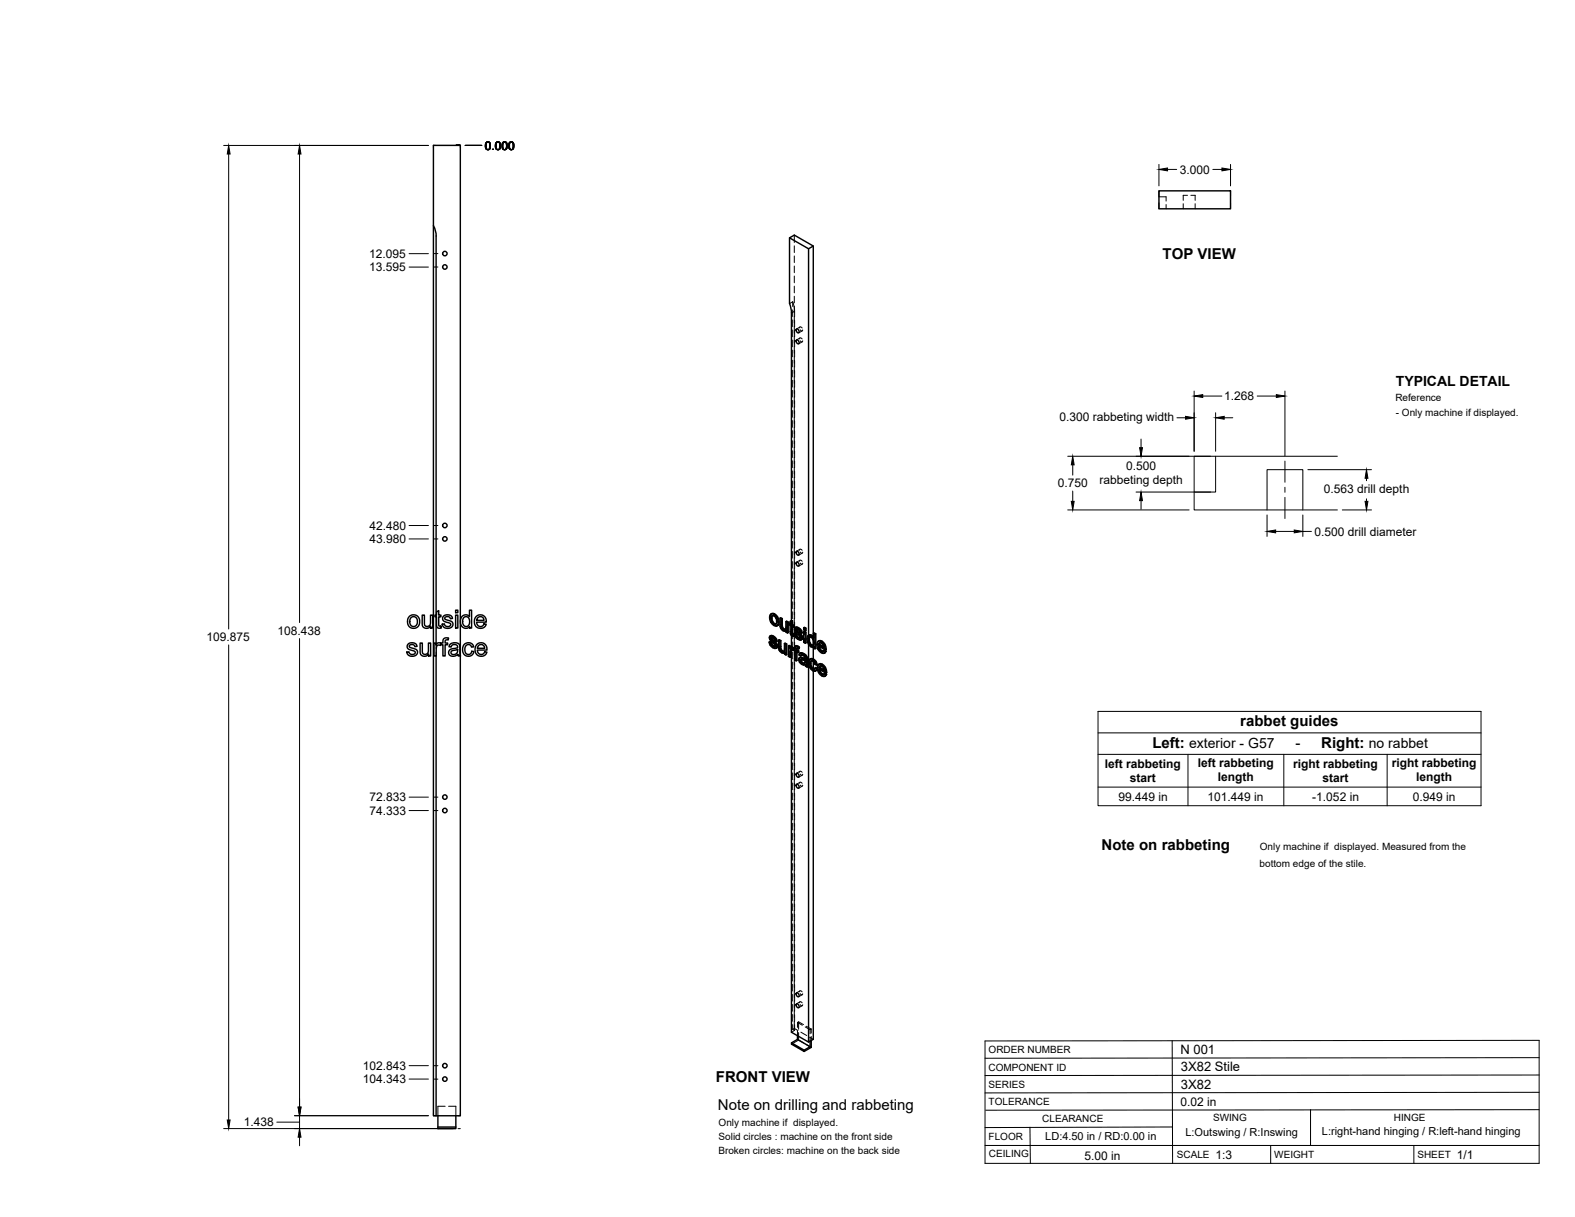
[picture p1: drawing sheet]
<svg xmlns="http://www.w3.org/2000/svg" width="559mm" height="432mm" viewBox="0 0 559 432" stroke-linecap="round" stroke-linejoin="round" font-family="sans-serif">
<!-- layer: Visible -->
<g fill="none" stroke="#000" stroke-width=".51">
<path d="M411.2 67.7h25.4v6.4h-25.4zM153.8 80.1v315.8h.9M153.8 80.1v-28.5h9.5v181M153.8 80.1l.7 1.8 .2 1.8M154.7 83.7v134.5M280.1 84.4l6.8 3.9v137.1M286.9 88.3l1.6-1-6.7-3.9-1.7 1v23.3l.7 3.3v109.3M288.5 87.3v138.6M282.6 116.7a.82 .82 0 0 1 .8 .5 .82 .82 0 0 1-.2 .9l-.7-.7zM282.6 120.6a.82 .82 0 0 1 .8 .5 .82 .82 0 0 1-.2 .9l-.7-.8zM282.6 195.6a.82 .82 0 0 1 .8 .5 .82 .82 0 0 1-.2 .9l-.7-.8zM282.6 199.5a.82 .82 0 0 1 .8 .5 .82 .82 0 0 1-.2 .9l-.7-.8z"/>
<path d="M145.3 218.7a2.31 2.31 0 0 1 3.6 1.7 2.31 2.31 0 0 1-3.4 2.2l-.1-.1a2.81 2.81 0 0 1-.1-3.8zM145.8 219.2l.9-.4 .7 .2 .5 .5 .2 1.6-.8 1.1h-1l-.8-.7-.1-1.3zM149.8 218.2h.8v2.6a1.15 1.15 0 0 0 1.1 1.5 1.15 1.15 0 0 0 1-1.6v-2.5h.8v4.6h-.7v-.6a1.63 1.63 0 0 1-1.9 .7 1.63 1.63 0 0 1-1.1-1.8zM154.7 218.8v10M154.9 217.1l.8-.5v1.6h.7v.6h-.7v3.2l.7 .1 .2 .7-.6 .1a1.04 1.04 0 0 1-1.1-1.4v-2.7h-.6v-.6h.6zM157.4 218.5l.9-.3h1.1a1.33 1.33 0 0 1 1.1 1.2l-.7 .1a.99 .99 0 0 0-1-.8 .99 .99 0 0 0-1 .9l2.6 1.1a1.57 1.57 0 0 1-.2 1.9 1.57 1.57 0 0 1-1.9 .3l-.7-.3-.5-.6-.2-.5 .8-.2a1.09 1.09 0 0 0 1.1 1 1.09 1.09 0 0 0 1.1-1l-1.9-.7a1.2 1.2 0 0 1-.9-.8 1.2 1.2 0 0 1 .3-1.3zM161.6 218.2h.8v4.6h-.8zM161.6 216.5h.8v.9h-.8zM163.9 218.8a1.73 1.73 0 0 1 2.7 0v-2.3h.7v6.3h-.7v-.5a1.9 1.9 0 0 1-2.3 .4 1.9 1.9 0 0 1-1-2.1zM164.5 219.2l.9-.4 .9 .4 .3 1.2-.2 1.2a1.26 1.26 0 0 1-1.6 .6 1.26 1.26 0 0 1-.7-1.6zM168.9 218.8a2.15 2.15 0 0 1 2.6-.4 2.15 2.15 0 0 1 1 2.3h-3.4l.2 .8a1.29 1.29 0 0 0 1.2 .8 1.29 1.29 0 0 0 1.2-.9l.8 .1-.5 .8a2.33 2.33 0 0 1-3.2 0 2.33 2.33 0 0 1-.1-3.2zM169.5 219.1l.6-.3 .9 .1 .4 .3 .3 .9h-2.6z"/>
<path d="M273.6 217.8l.7-.2 .5 .2zM273.6 217.8l-.6 1.1 .5 1.9 1.3 1.2 .6 .1 .5-.3M273.6 219.4l.3 1.3M274.1 218.4l-.2 .8M274.6 218l.9 .9a1.64 1.64 0 0 1 .9 1.7M274.8 217.8l1.1 1.2M275.7 219.1l.4 1.7 .3-.2-.2 1.1M276.7 219.3l.6 .3 .3-.1v2.8M277.3 219.6v2.7h.3l.2 .5M277.6 219.5l-.6-.3-.3 .1 .2 3.3 1 1.2 .6 .2 .4-.2M144.8 228.6l.8-.5h1.3a1.33 1.33 0 0 1 1.1 1.2l-.8 .1a1.02 1.02 0 0 0-1-.7 1.02 1.02 0 0 0-1 .7l2.7 1.3a1.65 1.65 0 0 1-.4 1.9 1.65 1.65 0 0 1-2 .1l-.9-.5-.3-.8 .8-.1a1.1 1.1 0 0 0 1.1 .9 1.1 1.1 0 0 0 1.1-1l-2-.7a1.17 1.17 0 0 1-.5-1.9zM149.1 228.2h.7v2.5a1.15 1.15 0 0 0 1.2 1.5 1.15 1.15 0 0 0 1-1.6v-2.4h.8v4.5h-.7v-.6a1.63 1.63 0 0 1-2 .7 1.63 1.63 0 0 1-1-1.8z"/>
<path d="M154 228.2h.7v.7a1.12 1.12 0 0 1 1.8-.6l.6-.1v-.5a1.33 1.33 0 0 1 .6-1.3 1.33 1.33 0 0 1 1.5 0l-.2 .7a.71 .71 0 0 0-.7-.1 .71 .71 0 0 0-.4 .7v.5h.9v.6h-.9v3.9h-.8v-3.9h-.6v-.4l-.3 .6-.3-.1a1.07 1.07 0 0 0-1.1 1.4v2.4h-.8zM154.7 232.7v163.2M159.8 228.5l1.8-.5 1.3 .5 .5 4.2h-.8l-.2-.5a1.75 1.75 0 0 1-1.9 .7 1.75 1.75 0 0 1-1.3-1.7l.8-.9 1.5-.3a.7 .7 0 0 0 .8-.7 .7 .7 0 0 0-.9-.6l-1 .2-.3 .7-.8-.1zM160.2 231l1.4-.3a.43 .43 0 0 1 .6-.2 .43 .43 0 0 1 .1 .5 1.2 1.2 0 0 1-1 1.2 1.2 1.2 0 0 1-1.3-.8zM163.3 232.7v163.2h-8.6M164.7 228.7a1.96 1.96 0 0 1 3.4 .8l-.8 .1a1.29 1.29 0 0 0-1.7-.8 1.29 1.29 0 0 0-.7 1.8l.2 1 .6 .5a1.16 1.16 0 0 0 1.7-1l.7 .1-.3 .9a2.18 2.18 0 0 1-2.9 .4 2.18 2.18 0 0 1-.7-2.9zM169.1 228.7a2.15 2.15 0 0 1 2.6-.4 2.15 2.15 0 0 1 1.1 2.4h-3.4l.1 .7a1.29 1.29 0 0 0 1.3 .8 1.29 1.29 0 0 0 1.2-.9l.8 .1-.5 .8a2.35 2.35 0 0 1-3.2-.1 2.35 2.35 0 0 1-.1-3.2zM169.8 229l.5-.3a1.27 1.27 0 0 1 1.7 1.3h-2.6zM272.9 227.8l.5 .2M273.3 225.6l1.1 .1M273.4 228l.3-.1 .2 .7-.2 .2zM273.5 226.5l.1 .3 .2-.2 .2 .3"/>
<path d="M273.6 226.8l.2 .2 .3-.1 1.3 1.2M273.6 225.5l-.4 .2M273.7 228.8l.6 .5h.7M273.7 225.7l.5 .2 .2-.2 .7 .5M273.7 227.9l-.6-.2-.2 .1 .4 1.2 .7 .7a1.05 1.05 0 0 0 1.4 .2M273.8 227l1.2 1.2 .4-.1 .3 .5M273.8 226.3h.1M273.8 226.6v-.3l-.3 .1a1.11 1.11 0 0 1 1.4 1l.5 .2M273.9 220.7l.3-.2 .6 .8h-.3zM273.9 228.6l.6 .6M274 225.5l-.9 .2-.1 .8 .3 .8 1.6 1.5-.1 .7M274.2 225.9l.6 .5 .3-.2 .4 .6"/>
<path d="M274.2 220.5l-.3-1.3-.3 .2v-.3l.3-.6 .3-.1 .8 .5 .5 1.3-.2 1.1-.7 .1M274.3 229.3l.5 .2M274.8 226.4l.5 .6 .2-.2 .2 .7-.3 .1-.1-.6M274.8 221.3l.5 .1M274.9 229.4l-.1 .1M275.1 228.2l.3 .6 .3-.2 .1 .7M275.4 228.8l.2 .6 .2-.1-.1 .5M275.6 229.4l-.2 .5 .3-.1-.4 .2M276.1 220.8l-.2 1 .3-.1-.5 .4M276.2 227.1l.6 .3 .3-.1v2.8M276.8 227.4v2.8l.3-.1 .2 .5M276.8 230.2l.2 .5 .3-.1 .4 .4"/>
<path d="M277 230.7l.4 .4h.8l-.3 .1M277.1 227.3l-.6-.3-.3 .1v2.5l.2 1.1 .7 .8a.84 .84 0 0 0 1.3 .1M277.3 222.4l.2 .5 .3-.1 .4 .4M277.4 231.1l.5 .1M277.5 222.9l.5 .4h.7M278 223.3l.4 .2M278.3 228.3l.5 .3 .3-.1v3.7l-.3 .2v-3.8M278.4 231.6v.5l.4 .3M278.4 231.6l-.2 .1M278.7 223.3l-.3 .2M278.7 223.2l-.3 .3M278.8 220.5l.6 .4 .3-.2v3.8l-.3 .1v-3.7"/>
<path d="M278.9 223.8v.5l.5 .3M278.9 223.8l-.2 .1M279.1 228.5l-.5-.3-.3 .1v2.5l-.4 .4M279.7 220.7l-.6-.3-.3 .1-.1 2.7M280.2 229.4v.6l.6-.5 .4 .1M280.3 221.1l-.4 .1v.5l.4 .2 .1 2.9 .7 .9h.7l-.1-.6h-.5M280.3 220.5l.9-.3v1.4M280.4 230.6l.1 2.5-.2 .1v-2M280.5 229.3l-.5-.3-.3 .2v3.7l.6 .3M280.6 229.7l.6-.1 .5 .4M280.7 230.3l-.1 .1M280.8 225.4v4.1l-.3 .2v-.4l-.3 .1-.5-.2"/>
<path d="M280.9 220.4v1.3l.3-.1 .5 .3M280.9 221.7l.6 .3 .2-.1v.5l-.2 .1v-.5M280.9 229.7l.6 .4M280.9 224.8l.6 .2M281 225l.7 .1M281.2 220.2l-.9 .3v.9l-.4-.2M281.2 222.4v2.2M281.3 230.8l-.8-.4v.7M281.5 222.5l-.6-.3v2.5l.4 .1M281.5 230.6l.4 .3v3.3l.6 .3M281.5 230.6v-.2l-.2 .4M281.5 225.2v.6"/>
<path d="M281.5 230.7l-.2 .1M281.7 230l.2 .1M281.8 224.9l.5 .2M282.2 222.7h1.1M282.3 229.3h.8l.5 .3M282.3 225.1l.3-.2 .3 .7-.3 .2zM282.4 223.5v.3l.3-.2 .3 .3M282.4 223.8l.3 .2a1.11 1.11 0 0 1 1.3 .8l.2 .3M282.5 230.7l.6 .4 .3-.2v.5l-.3 .2v-.5M282.5 222.5l-.4 .2M282.6 229.1l-.4 .2M282.6 225.8l.5 .5h.8"/>
<path d="M282.6 222.7l.5 .2 .2-.2 .7 .5M282.6 224.9h-.8l.6 1.3 1.1 .8 .8-.1M282.7 224l1.3 1.3 .2-.2 .4 .6M282.7 223.3v.1M282.7 223.6l-.3-.3 1 .3 .4 .9 .6 .2M282.8 231.4v2.9l-.3 .2v-3.3l.6 .4M282.8 230v.6M282.9 229.4l.5 .4 .2-.2-.3 .7 .1-.5M282.9 225.6l.5 .6M282.9 222.5l-.9 .3-.1 .7 .5 1 1.3 1.2 .2 .5-.2 .3M283.1 222.9l.6 .5 .3-.2 .4 .6M283.1 229.3l-.5-.2-.5 .3-.2 1-.4-.3 .2-.1"/>
<path d="M283.1 226.3l.6 .2M283.3 230.3a.4 .4 0 0 0-.5-.4 .4 .4 0 0 0-.3 .5v.3l.3-.1 .6 .3M283.7 223.4l.5 .6 .2-.2 .2 .7-.2 .2-.2-.7M283.8 233.4l.8-.1 1 .4M283.8 226.5h-.1M284 234.3l.1 .5 .3-.1 .5 .4M284 225.3l.3 .5 .3-.1 .2 .6M284 234.1v.2l.2-.1 .2 .5M284 233.2l-.4 .2M284.1 234.8l.5 .5h.9M284.2 234l-.2 .1M284.2 231.8l.7 .3 .3-.2 .7 .5"/>
<path d="M284.2 234l.8 .2a.64 .64 0 0 1 .6 .6 .64 .64 0 0 1-.4 .7M284.3 234l-.1 .2M284.3 225.8l.2 .6 .3-.1-.2 .5M284.4 232.4l-.4 .4a.92 .92 0 0 1 1-.3 .92 .92 0 0 1 .6 .9v.5l-1.4-.5M284.4 233.2l-.9 .3-.1 .8 .5 1 1 .6a.61 .61 0 0 1 .9 .5l.6 .3M284.5 226.4l-.2 .5 .3-.1-.4 .3M284.5 231.6l-.7 .2M284.6 235.3h.9M284.9 232.1l.7 .5 .3-.2 .4 .5M285.1 224.2l.3-.2 .6 .3-.3 .2zM285.1 222.7l.3-.1 .6 .3-.3 .1zM285.1 224.2v3.7l.6 .3"/>
<path d="M285.1 222.7v.8l.6 .3M285.2 231.9l-.7-.3-.8 .3-.2 .5 .5 .4M285.6 232.6l.4 .5 .3-.2 .1 .5M286 224.3v3.8l-.3 .1v-3.7M286 222.9v.7l-.3 .2v-.8M286 233.1l.2 .5 .2-.2 .1 2.6M286.2 233.6v2.6l.3-.2 .1 .6-.2 .1-.2-.5M286.9 228.6v141.1l-6.1-3.5v-135.8M286.9 227.1l.2 1.2M287 225.4h1l.5 .4M287.1 226.1l.9 .2 .6 1v1.4l-.4 .4-.4-.1M287.1 226.1l-.2 1 .3-.2 .2 1.2"/>
<path d="M287.1 228.3l.3-.2 .7 .7-.4 .1zM287.2 226.1h-.1M287.3 225.2l-.6 .3M287.4 226l-.2 .9M287.4 235.5a1.17 1.17 0 0 0 .7 1.3l.5 .5M287.6 233.8l.8 .2 .2-.1 .9 .8M287.7 236.7l.7 .7h.6M287.7 225.6l.5 .4h.4M287.9 233.7l-.6 .2M287.9 234.4l-.2 .9M288 225.4l-.7-.2-.6 .3-.4 1 .2 1.4 .9 1.4a.76 .76 0 0 0 1.2 .1M288.1 228.8l.3 .1"/>
<path d="M288.4 234l.8 .8 .3-.1 .4 1.1-.2 .2-.5-1.2M288.5 238.1v130.7l-1.6 .9M288.5 227.3v1.4M288.5 229.5v4.3M288.5 234.7v2.5M288.6 224.7l.5 .3 .3-.1v5.2l-.3 .1v-5.2M288.6 229.4v.5l.5 .3M288.6 229.5l-.2 .1M288.6 233.9l-1-.1a2.25 2.25 0 0 0-.1 3.3l.9 .9 .9 .1M289.2 237l.5 .4M289.4 224.9l-.5-.3-.3 .1v1.9l-.4-.6M289.7 236l-.6-.2-.5-1.1-.7-.3-.3 .3-.2 .8 .3-.2 .3 1.3"/>
<path d="M289.7 237.4l.3-.2-.2 .5-.5 .4zM290 237.2l-.5-.4-.3 .2a.49 .49 0 0 1-.3 .5 .49 .49 0 0 1-.5-.1M290.3 227.5h.6a1.83 1.83 0 0 1 1.8 1.1M290.4 228.7l1.8 1.1-.7-1.5a.61 .61 0 0 0-.7-.2 .61 .61 0 0 0-.4 .6l.3-.1 1.5 .8M290.4 235.7l.6-.1a1.83 1.83 0 0 1 1.9 1.2M290.6 236.9l1.8 1.1-.6-1.4a.62 .62 0 0 0-.8-.3 .62 .62 0 0 0-.4 .6l.3-.1 1.5 .8M290.7 230.4l.7 .7 .7-.1M290.7 229.4l.3 .8M290.9 228l-.2 .6M290.9 238.5a1.08 1.08 0 0 0 1.3 .7h.1M290.9 237.6l.2 .8M291 236.3l-.1 .5"/>
<path d="M291.3 227.6l.9 .9a1.73 1.73 0 0 1 .9 1.8M291.4 231.1l.5 .1M291.5 235.8l.9 .9a1.68 1.68 0 0 1 .9 1.8M291.5 239.3l.6 .1M291.6 227.5l-.8-.2-.8 .5-.2 1.2 .3 1.1 .7 1.1 1.1 .6 .7-.1 .5-.7M291.8 235.7l-.7-.2-.9 .5-.2 .8 .2 1.4 .7 1.1 1.1 .7 .7-.1 .6-.7M292 231.1l-.1 .1M292.2 239.3l-.1 .1M292.2 230.8l.6 .4M292.4 228.8l.4 1.7 .3-.2-.3 .2M292.4 239l.6 .4M292.6 237l.4 1.7 .3-.2-.3 .2"/>
<path d="M292.8 230.6l-2.4-1.4 .3 1.2 .3-.2 .7 .7M293 238.8l-2.4-1.4 .3 1.1 .2-.1 .7 .7M293.1 231l-.7 .8M293.1 231l-.6-.4-.6 .6M293.3 239.2l-.7 .7M293.3 239.2l-.6-.4-.6 .6M282.6 278.3a.82 .82 0 0 1 .8 .5 .82 .82 0 0 1-.2 .9l-.7-.8zM282.6 274.4a.82 .82 0 0 1 .8 .5 .82 .82 0 0 1-.2 .9l-.7-.8zM282.6 356.2a.82 .82 0 0 1 .8 .5 .82 .82 0 0 1-.2 .9l-.7-.8zM282.6 352.3a.82 .82 0 0 1 .8 .5 .82 .82 0 0 1-.2 .9l-.7-.8zM282.9 367.5v1.3l-2.1 1.2v.5l4.5 2.6v-.5l-4.5-2.6M282.9 368.8l4.5 2.6-2.1 1.2"/>
<path d="M287.4 369.4v2M287.8 369.2v2.4l-2.5 1.5M155.4 395.9v4.6h6.3v-.6h-6.3M161.7 395.9v4"/>
<circle cx="157.8" cy="94.7" r=".79"/>
<circle cx="157.8" cy="90" r=".79"/>
<circle cx="157.8" cy="186.4" r=".79"/>
<circle cx="157.8" cy="191.2" r=".79"/>
<circle cx="157.8" cy="282.8" r=".79"/>
<circle cx="157.8" cy="287.6" r=".79"/>
<circle cx="157.8" cy="378.1" r=".79"/>
<circle cx="157.8" cy="382.9" r=".79"/>
</g>
<!-- layer: Hidden -->
<g fill="none" stroke="#000" stroke-width=".35">
<path d="M411.2 69.8h2.5v1.6M413.7 72.6v1.5M419.8 72.3v1.8M421.3 69.3h-1.5v1.8M422.5 69.3h1.5v1.8M424 72.3v1.8M281.8 83.4v2.6M281.8 87.2v2.4M281.8 90.8v2.4M281.8 94.4v2.4M281.8 97.9v2.4M281.2 107.1l.7 2.7v2.6"/>
<path d="M281.2 107.1v1.7M281.2 109.9v2.4M281.2 113.5v2.4M281.2 117.1v2.4M281.2 107.1l-1.1 .6M281.8 101.5v2.4M281.8 105.1v2.4M281.8 108.7v2.3M281.8 112.2v2.4M281.8 115.8v2.4M281.8 119.4v2.4M281.9 113.6v2.4"/>
<path d="M281.9 117.2v2.3M283.7 116.4l.3-.4 .6 .4M283.8 119.9l-1.2 .7M283.8 116l-1.2 .7M283.9 117l.5 .4 .4-.4M284.6 117.4l-1.2 .7M281.2 120.7v2.3M281.2 124.2v2.4M281.2 127.8v2.4M281.2 131.4v2.4M281.2 134.9v2.4M281.2 138.5v2.4"/>
<path d="M281.8 123v2.3M281.8 126.5v2.4M281.8 130.1v2.4M281.8 133.7v2.3M281.8 137.2v2.4M281.9 120.7v2.4M281.9 124.3v2.4M281.9 127.9v2.4M281.9 131.4v2.4M281.9 135v2.4M281.9 138.6v2.4M283.7 120.3l.3-.4 .6 .4"/>
<path d="M283.9 120.9l.5 .4 .4-.4M284.6 121.3l-1.2 .7M281.2 142.1v2.4M281.2 145.6v2.4M281.2 149.2v2.4M281.2 152.8v2.4M281.2 156.4v2.4M281.2 159.9v2.4M281.8 140.8v2.4M281.8 144.4v2.4M281.8 148v2.3M281.8 151.5v2.4"/>
<path d="M281.8 155.1v2.4M281.8 158.7v2.4M281.9 142.2v2.3M281.9 145.7v2.4M281.9 149.3v2.4M281.9 152.9v2.4M281.9 156.4v2.4M281.2 163.5v2.4M281.2 167.1v2.4M281.2 170.7v2.3M281.2 174.2v2.4M281.2 177.8v2.4"/>
<path d="M281.8 162.2v2.4M281.8 165.8v2.4M281.8 169.4v2.4M281.8 173v2.3M281.8 176.5v2.4M281.9 160v2.4M281.9 163.6v2.4M281.9 167.2v2.3M281.9 170.7v2.4M281.9 174.3v2.4M281.9 177.9v2.4M281.2 181.4v2.3"/>
<path d="M281.2 185v2.3M281.2 188.5v2.4M281.2 192.1v2.4M281.2 195.7v2.3M281.2 199.2v2.4M281.8 180.1v2.4M281.8 183.7v2.4M281.8 187.2v2.4M281.8 190.8v2.4M281.8 194.4v2.4M281.8 198v2.3M281.9 181.4v2.4"/>
<path d="M281.9 185v2.4M281.9 188.6v2.4M281.9 192.2v2.3M281.9 195.7v2.4M281.9 199.3v2.4M283.7 195.2l.3-.4 .6 .5M283.7 199.1l.3-.4 .6 .5M283.8 194.9l-1.2 .7M283.8 198.8l-1.2 .7M283.9 195.9l.5 .4 .4-.4M283.9 199.7l.5 .5 .4-.4M284.6 196.3l-1.2 .7"/>
<path d="M154.7 218.2v.6M273.3 218.9l.4 1.7-.2 .2M273.8 217.7l-.8 1.4M274.1 218.4l-.2 .1M274.2 218.3l.6 .1-.2 .1M274.8 218.4l.7 .7-.2 .2M275.5 219.1l.3 1.2-.3 .2M277 219.2l.1 2.9-.3 .2M281.2 202.8v2.4M281.2 206.4v2.4M281.2 210v2.3M281.2 213.5v2.4"/>
<path d="M281.2 217.1v2.4M281.8 201.5v2.4M281.8 205.1v2.4M281.8 208.7v2.4M281.8 212.2v2.4M281.8 215.8v2.4M281.8 219.4v2.4M281.9 202.9v2.4M281.9 206.5v2.3M281.9 210v2.4M281.9 213.6v2.4M281.9 217.2v2.3"/>
<path d="M284.6 200.2l-1.2 .7M154.7 228.8v1.4M154.7 231.4v1.3M163.3 232.6v.1M273.1 227.7l.5 1.1-.3 .2M273.2 226.1l.2 .6-.3 .1M273.3 225.7l-.3 .6M273.4 226.7l.3 .5-.3 .2M273.5 225.5l-.5 .3M273.6 228.8l.9 .9-.2 .1M273.7 227.2l1.4 1.4-.3 .1M273.7 220.6l1.1 1.2-.2 .1"/>
<path d="M273.8 226.3l.1-.2-.3 .2 .3-.2 .6 .2-.3 .1M274.5 226.3l.5 .4-.3 .2M274.5 229.7l.7 .2-.3 .2M274.8 221.8l.9 .2-.3 .1M275 226.7l.2 .6-.3 .1M275.1 229.3h-.1M275.1 229.3l-.2 .1M275.1 228.6l.2 .4-.3 .2M275.2 227.3l.5 .2M275.3 229l-.2 .3M275.5 229.9h-.3M275.5 221.3l-.2 .1"/>
<path d="M275.8 220.3l-.1 .8-.4 .3M275.9 221.9l-.2 .1M276.5 227v2.9l-.3 .2M276.5 229.9l.2 .6-.3 .2M276.7 230.5l.4 .5-.3 .2M277.1 222.1l.1 .6-.3 .1M277.1 231l.5 .5-.3 .1M277.2 222.7l.4 .5-.3 .2M277.6 223.2l.5 .4-.2 .2M277.6 231.5l.7 .1 .3-.2-.2 .1M278.1 223.6l.6 .2 .5-.2-.2 .2M278.2 231.1h.1"/>
<path d="M278.3 231l-.2 .2M278.5 230.9l-.3 .2M278.6 228.2v2.4l-.4 .4M278.6 231.4v.6l-.2 .1M278.6 232l.5 .2M278.7 223.3h.1M278.9 223.2l-.3 .2M279 223.1l-.3 .2M279.1 220.4v2.4l-.4 .4M279.2 223.6v.6l-.3 .1M279.2 224.2l.5 .3M280 231.5v1.2l-.3 .2"/>
<path d="M280 232.7l.5 .4M280 229v1.3M280.2 221.5l.4 .2-.3 .2M280.2 221v.5l-.3 .2M280.3 221.1l.3 .1M280.5 229.7v.1M280.5 230.4l.7-.2-.3 .2M280.6 221.7l.1 3-.3 .2M280.6 220.3v.9l-.3 .2M280.7 230.3l.1-.1-.2 .1M280.7 224.7l.2 .4-.3 .2M280.7 229.6l-.5 .4"/>
<path d="M280.8 220.3v2M280.8 223.5v1.9M280.8 229.5v.9M280.9 222.2l.3-.1v.3M280.9 225.1l.5 .4-.3 .2M281.2 230.2l.4 .4M281.2 222.1l.5 .3M281.2 220.7v2.3M281.2 224.2v2.4M281.2 227.8v2.4M281.2 231.4v2.4M281.2 235v2.3"/>
<path d="M281.2 238.5v2.4M281.4 225.5l.4 .2M281.5 230.4l.2-.2-.1 .4M281.7 230.5l.5 .3-.3 .1M281.7 230.2l-.1 .4M281.7 230.1l-.2 .2M281.8 223v2.3M281.8 226.5v2.4M281.8 230.1v2.4M281.8 233.7v2.4M281.8 237.3v2.3M281.9 220.7v2.4"/>
<path d="M281.9 224.3v2.4M281.9 227.9v2.4M281.9 231.5v2.3M281.9 235v2.4M281.9 238.6v2.4M281.9 230.1l.3 .2M282 224.7l.5 1.1-.3 .2M282.1 223.1l.2 .6-.3 .1M282.2 230.8v3.2l-.3 .2M282.2 234l.6 .3M282.2 222.7l-.3 .6M282.3 223.7l.3 .5-.3 .2"/>
<path d="M282.3 229.3l-.1 1-.3 .1M282.4 222.5l-.4 .4M282.4 229.2l-.4 .3M282.5 225.8l.9 .9-.3 .2M282.5 231.2l.3-.1v.3M282.6 223.3l.2-.2-.1 .2M282.6 230l.3-.2-.1 .2M282.6 224.2l1.4 1.4-.3 .1M282.8 231.1l.6 .3M282.8 223.1l-.3 .2M282.8 223.1l.6 .2-.3 .1M282.9 229.8l.3 .1-.2 .2"/>
<path d="M283.2 229.9l.3 .2M283.4 223.3l.5 .4-.3 .2M283.4 226.7l.7 .2-.3 .2M283.7 233.8l.2 1-.2 .2M283.7 231.9l.3-.2-.5 .7M283.7 232.2l.6 .4M283.8 233.4l-.4 .6M283.9 226.3h.1M283.9 223.7l.2 .6-.3 .2M283.9 233.3l-.4 .3M283.9 234.8l.9 .8-.3 .1M284 226.3l-.2 .2"/>
<path d="M284 225.6l.2 .4-.3 .2M284.1 224.3l.5 .2M284.2 226l-.2 .3M284.3 232.4l.3-.2-.2 .2M284.3 233.9l-.1 .1M284.4 233.8l-.2 .2zM284.4 233.8l-.3 .2M284.4 226.9h-.3M284.5 233.8l1.4 .5-.3 .1M284.6 232.2l.5 .2-.3 .1M284.8 235.6l.6 .2-.3 .1M285.1 232.4l.6 .6-.2 .1"/>
<path d="M285.4 235.8l.6-.1-.3 .2M285.4 226.5v1.3l-.3 .1M285.4 222.6v.7l-.3 .2M285.4 227.8l.6 .3M285.4 224v1.3M285.4 223.3l.6 .3M285.6 233.7l.3 .1M285.7 235.2l-.3 .2M285.7 233l.2 .6-.3 .2M285.8 235.1l-.3 .2M285.9 234.3v.7l-.4 .2M285.9 233.6l-.3 .3"/>
<path d="M286 235.7l.1 .5-.3 .2M286.1 236.2l.5 .4M286.6 226.6l.2 1.1-.3 .2M286.8 225.6l-.2 1-.3 .1M286.8 227.7l.5 1-.3 .1M286.9 225.4v3.2M287 225.3l-.5 .5M287.1 235l.5 1.7-.3 .1M287.3 228.7l.7 .6-.3 .2M287.3 234l-.2 1-.2 .2M287.4 225.9l.6 .1-.3 .1M287.4 225.9v.1"/>
<path d="M287.5 225.9l-.3 .2 .2-.2M287.6 236.7l1 1.1-.2 .2M287.6 233.7l-.6 .5M287.9 234.4l-.2 .1M288 234.4h.7l-.3 .2M288 229.3h.9l-.2 .1M288 226l.7 .7-.3 .1M288.5 225.9v1.4M288.5 228.7v.8M288.5 233.8v.9M288.5 237.2v.9M288.6 226l.3 .4"/>
<path d="M288.6 237.8l.9 .2M288.7 234.4l.4 .5-.3 .1M288.7 228.9h-.3M288.7 226.7l.2 1.2-.3 .2M288.9 224.6v1.8l-.3 .2M288.9 229.3v.5l-.3 .1M288.9 229.8l.5 .3M288.9 227.9l-.1 .8-.4 .3M289.1 234.9l.3 .7-.3 .2M289.2 237.4h-.2M289.4 235.6l.5 .2M289.5 236.8l-.6 .7"/>
<path d="M290.1 228.6l.4 1.7-.3 .1M290.3 236.8l.4 1.7-.3 .1M290.4 229.2l.3-.1v.3M290.5 230.3l1.2 1.1-.3 .2M290.5 227.4l-.7 1.4M290.6 237.4l.3-.1v.3M290.7 229.1l2.4 1.4M290.7 238.5l1.1 1.1-.3 .2M290.7 235.6l-.7 1.4M290.9 237.3l2.4 1.4M290.9 228l-.2 .1M291 227.9l.6 .1-.2 .2"/>
<path d="M291 236.3l.2-.2-.3 .2M291.2 236.1l.6 .1-.3 .2M291.6 228l.7 .8-.3 .1M291.7 231.4l.9 .2-.3 .2M291.8 236.2l.7 .8-.3 .1M291.8 239.6l1 .3-.3 .1M292.1 231h.1M292.2 229.4l.3 .2M292.2 231h.1M292.3 228.8l.2 .8-.3 .2M292.4 237.6l.3 .2M292.4 239.2l-.3 .2"/>
<path d="M292.5 237l.2 .8-.3 .2M292.5 230.6l-.3 .4M292.7 238.8l-.4 .4M292.7 231.6h-.1M292.9 239.8l-.1 .1M281.2 242.1v2.4M281.2 245.7v2.4M281.2 249.2v2.4M281.2 252.8v2.4M281.2 256.4v2.4M281.2 259.9v2.4M281.8 240.8v2.4"/>
<path d="M281.8 244.4v2.4M281.8 248v2.3M281.8 251.5v2.4M281.8 255.1v2.4M281.8 258.7v2.4M281.9 242.2v2.4M281.9 245.7v2.4M281.9 249.3v2.4M281.9 252.9v2.4M281.9 256.5v2.3M281.2 263.5v2.4M281.2 267.1v2.4"/>
<path d="M281.2 270.7v2.4M281.2 274.2v2.4M281.2 277.8v2.4M281.8 262.3v2.3M281.8 265.8v2.4M281.8 269.4v2.4M281.8 273v2.3M281.8 276.5v2.4M281.9 260v2.4M281.9 263.6v2.4M281.9 267.2v2.4M281.9 270.7v2.4"/>
<path d="M281.9 274.3v2.4M281.9 277.9v2.4M283.7 277.9l.3-.4 .6 .4M283.7 274l.3-.4 .6 .4M283.8 277.6l-1.2 .7M283.8 273.7l-1.2 .7M283.9 278.5l.5 .5 .4-.4M283.9 274.6l.6 .5 .3-.4M284.6 278.9l-1.2 .8M284.6 275l-1.2 .8M281.2 281.4v2.4M281.2 284.9v2.4"/>
<path d="M281.2 288.5v2.4M281.2 292.1v2.4M281.2 295.7v2.3M281.2 299.2v2.4M281.8 280.1v2.4M281.8 283.7v2.4M281.8 287.3v2.3M281.8 290.8v2.4M281.8 294.4v2.4M281.8 298v2.4M281.9 281.5v2.3M281.9 285v2.4"/>
<path d="M281.9 288.6v2.4M281.9 292.2v2.4M281.9 295.7v2.4M281.9 299.3v2.4M281.2 302.8v2.4M281.2 306.4v2.4M281.2 310v2.3M281.2 313.5v2.4M281.2 317.1v2.4M281.8 301.5v2.4M281.8 305.1v2.4M281.8 308.7v2.4"/>
<path d="M281.8 312.3v2.3M281.8 315.8v2.4M281.8 319.4v2.4M281.9 302.9v2.4M281.9 306.5v2.3M281.9 310v2.4M281.9 313.6v2.4M281.9 317.2v2.4M281.2 320.7v2.3M281.2 324.3v2.3M281.2 327.8v2.4M281.2 331.4v2.4"/>
<path d="M281.2 335v2.3M281.2 338.5v2.4M281.8 323v2.4M281.8 326.5v2.4M281.8 330.1v2.4M281.8 333.7v2.4M281.8 337.2v2.4M281.9 320.7v2.4M281.9 324.3v2.4M281.9 327.9v2.4M281.9 331.5v2.3M281.9 335v2.4"/>
<path d="M281.9 338.6v2.4M281.2 342.1v2.4M281.2 345.7v2.4M281.2 349.3v2.3M281.2 352.8v2.4M281.2 356.4v2.4M281.2 360v2.4M281.8 340.8v2.4M281.8 344.4v2.4M281.8 348v2.4M281.8 351.5v2.4M281.8 355.1v2.4"/>
<path d="M281.8 358.7v2.4M281.9 342.2v2.4M281.9 345.8v2.3M281.9 349.3v2.4M281.9 352.9v2.4M281.9 356.5v2.3M283.7 355.8l.3-.4 .6 .4M283.7 351.9l.3-.4 .6 .4M283.8 355.5l-1.2 .7M283.8 351.6l-1.2 .7M283.9 356.4l.5 .4 .4-.3M283.9 352.5l.6 .5 .3-.4"/>
<path d="M284.6 356.8l-1.2 .7M284.6 352.9l-1.2 .8M281.2 365.2l.7 .4M281.2 363.5v1.7M281.8 362.3v2.6M281.8 364.9l-.6 .3M281.8 364.9l1.3 .7M281.9 360v2.4M281.9 363.6v2M281.9 365.6l-1.1 .6M282.9 364.5v-1.7l.4-.3v2.7M282.9 365.7v1.8"/>
<path d="M282.9 362.8l1.8 1M283.3 369l-2.5 1.5M283.3 366.4v2.6M283.3 362.5l1.8 1M283.3 369l1.8 1M284.1 366.2l2.1 1.2M285.7 364.4l1.7 1 .4-.3M286.1 364.1l1.7 1M286.1 370.6l1.7 1M287.3 368l1.2 .8M287.4 365.4v1.4M287.4 368v1.4"/>
<path d="M287.8 365.1v1.5M287.8 367.7v1.5M157.9 392.5h-2.5v3.4M159.2 392.5h2.5v3.4"/>
</g>
<!-- layer: Reference -->
<g fill="none" stroke="#000" stroke-width=".35">
<path d="M154.6 51.6h-.8v.8M161.7 51.6h1.6zM162.5 51.6h.8v.8M411.2 67.7v2.1M411.2 72v2.1M436.6 67.7v2.1M436.6 72v2.1M153.8 90h1.6M153.8 94.7h1.6M431.3 161.9v12.7h-7.6M474.5 161.9h-50.8v19h50.8M153.8 186.5h1.6"/>
<path d="M153.8 191.2h1.6M449.5 180.9v-14.3h12.7v14.3M153.8 282.8h1.6M153.8 287.6h1.6M153.8 378.1h1.6M153.8 395.1v.8h.8M153.8 382.9h1.6M163.3 395.1v.8h-.8M162.5 400.5h.8"/>
</g>
<!-- layer: Hidden Narrow -->
<path d="M281.9 110.4l-1.1 .7M274.6 228l-.3 .2M276.5 229.3l-.3 .2M277 221.5l-.3 .2M278.6 230.2l-.3 .1M279.1 222.4l-.3 .1M280.6 223.9l-.3 .2M282.2 229.9l-.3 .1M283.5 225l-.3 .2M285 234l-.3 .1M285.9 234.5l-.3 .2" fill="none" stroke="#000" stroke-width=".35"/>
<!-- layer: Visible Narrow -->
<path d="M274.5 227.3l-.2 .2M277.1 229.4l-.3 .1M277.6 221.6l-.3 .1M281.2 224.3l-.3 .1M282.8 230.2l-.3 .2M283.4 224.3l-.3 .2M284.9 233.4l-.3 .2M286.5 234l-.3 .2M286.5 234.9l-.3 .2" fill="none" stroke="#000" stroke-width=".35"/>
<!-- layer: Titleblock -->
<path d="M349.5 369.3l196.6-.2v43.7h-196.6zM415.9 369.3l.1 43.5M546.1 375.3l-196.6 .2M365.4 399.9l.2 12.9M416 399.9l-66.5 .2M465 393.7v12.7M546.1 393.7l-196.3 .2M546.1 387.6l-196.6 .2M546.1 381.4l-196.6 .2M349.5 406.4h196.6M450.8 406.4v6.4M501.6 406.4v6.4" fill="none" stroke="#000" stroke-width=".36"/>
<!-- layer: FD_Dimensions -->
<g fill="none" stroke="#000" stroke-width=".35">
<path d="M79.4 51.6h72.6M81.1 54.7v168.5M106.3 54.7v166.2M165.1 51.6h5.8M411.2 58.3v7.7M436.6 58.3v7.7M414.2 60.1h3.3M430.3 60.1h3.2M145.1 90h6.9M145.1 94.8h6.9M423.7 138.7v21.4M455.9 138.7v23.1"/>
<path d="M404.8 155.8v3M417.6 148.2h3M426.7 140.5h6.8M431.3 146.5v13.6M434.3 148.2h3.1M446 140.5h6.8M378.8 161.9h50.7M380.6 164.9v3.7M380.6 174.2v3.7M403.1 174.6h26.4M404.8 177.6v3.1M464 166.6h22.6"/>
<path d="M484.8 169.7v.9M484.8 177v.9M145.1 186.5h6.9M145.1 191.2h6.9M378.8 180.9h43.1M449.5 182.7v7.6M452.6 188.6h6.6M462.2 182.7v7.6M462.2 188.6h3.1M476.2 180.9h10.4M81.1 228.8v168.6M106.3 226.6v166.2"/>
<path d="M145.1 282.8h6.9M145.1 287.6h6.9M145.1 378.1h6.9M98.2 398.1h8.1M104.5 395.9h47.5M106.3 395.9v4.5M145.1 382.9h6.9M79.4 400.4h81.3M106.3 403.5v3"/>
</g>
<g fill="#000" stroke="#000" stroke-width=".35">
<path d="M81.1 51.6l.5 3.1h-1zM106.3 51.6l.5 3.1h-1zM411.2 60.1l3-.5v1zM433.5 59.6l3.1 .5-3.1 .5zM404.3 158.8h1l-.5 3.1zM420.6 147.7l3.1 .5-3.1 .5zM423.7 140.5l3-.5v1zM431.3 148.2l3-.5v1zM452.8 140l3.1 .5-3.1 .5zM380.6 161.9l.5 3h-1zM380.1 177.9h1l-.5 3zM404.8 174.6l.5 3h-1z"/>
<path d="M484.3 177.9h1l-.5 3zM484.8 166.6l.5 3.1h-1zM449.5 188.6l3.1-.6v1.1zM459.2 188l3 .6-3 .5zM80.6 397.4h1l-.5 3zM105.8 392.8h1l-.5 3.1zM106.3 400.4l.5 3.1h-1z"/>
</g>
<!-- layer: Smart Centers -->
<path d="M455.9 163.6v7.5M455.9 172.9v1.8M455.9 176.5v7.5" fill="none" stroke="#000" stroke-width=".35"/>
<!-- layer: Custom Tables -->
<path d="M389.6 252.4h135.9v33.5h-135.9zM389.6 260h135.9M389.6 267.7h135.9M389.6 279.3h135.9M421.5 267.7v18.2M455.5 267.7v18.2M492.1 267.7v18.2" fill="none" stroke="#000" stroke-width=".35"/>
<g font-size="5.3">
<text x="412.5" y="92">TOP VIEW</text>
<text x="440" y="257.6">rabbet guides</text>
<text x="408.9" y="265.2">Left: exterior - G57</text>
<text x="459.6" y="265.2">-</text>
<text x="468.8" y="265.2">Right: no rabbet</text>
<text x="390.9" y="301.7">Note on rabbeting</text>
<text x="254" y="383.9">FRONT VIEW</text>
<text x="254.7" y="393.8">Note on drilling and rabbeting</text>
</g>
<text font-size="5" x="495.2" y="136.9">TYPICAL DETAIL</text>
<g font-size="4.6">
<text x="418.8" y="373.8">N 001</text>
<text x="419" y="380.2">3X82 Stile</text>
<text x="419" y="386.2">3X82</text>
</g>
<g font-size="4.3">
<text x="172" y="53.1">0.000</text>
<text x="418.6" y="61.6">3.000</text>
<text x="131" y="91.5">12.095</text>
<text x="131" y="96.2">13.595</text>
<text x="434.3" y="142">1.268</text>
<text x="375.9" y="149.3">0.300 rabbeting width</text>
<text x="399.5" y="166.8">0.500</text>
<text x="375.3" y="172.9">0.750</text>
<text x="390" y="171.9">rabbeting depth</text>
<text x="469.7" y="174.9">0.563 drill depth</text>
<text x="131.1" y="188">42.480</text>
<text x="466.4" y="190">0.500 drill diameter</text>
<text x="131.1" y="192.7">43.980</text>
<text x="73.3" y="227.5">109.875</text>
<text x="98.4" y="225.2">108.438</text>
<text x="392" y="272.4">left rabbeting</text>
<text x="425" y="272">left rabbeting</text>
<text x="458.8" y="272.4">right rabbeting</text>
<text x="493.8" y="272">right rabbeting</text>
<text x="400.9" y="277.5">start</text>
<text x="432.1" y="277.1">length</text>
<text x="469.2" y="277.5">start</text>
<text x="502.4" y="277.1">length</text>
<text x="131" y="284.3">72.833</text>
<text x="396.8" y="284.1">99.449 in</text>
<text x="428.5" y="284.1">101.449 in</text>
<text x="465.6" y="284.1">-1.052 in</text>
<text x="501.3" y="284.1">0.949 in</text>
<text x="131" y="289.1">74.333</text>
<text x="128.7" y="379.6">102.843</text>
<text x="128.7" y="384.4">104.343</text>
<text x="418.8" y="392.4">0.02 in</text>
<text x="86.5" y="399.6">1.438</text>
<text x="384.8" y="411.6">5.00 in</text>
<text x="431.3" y="411.1">1:3</text>
<text x="516.9" y="411.1">1/1</text>
</g>
<g font-size="3.9">
<text x="370.9" y="404.5">LD:4.50 in / RD:0.00 in</text>
<text x="420.6" y="403.1">L:Outswing / R:Inswing</text>
<text x="469" y="402.8">L:right-hand hinging / R:left-hand hinging</text>
</g>
<g font-size="3.5">
<text x="495.1" y="142.4">Reference</text>
<text x="495.2" y="147.5">- Only machine if displayed.</text>
<text x="447" y="301.7">Only machine if displayed. Measured from the</text>
<text x="446.9" y="307.7">bottom edge of the stile.</text>
<text x="350.8" y="373.6">ORDER NUMBER</text>
<text x="350.8" y="379.9">COMPONENT ID</text>
<text x="350.8" y="386.1">SERIES</text>
<text x="350.8" y="392.2">TOLERANCE</text>
<text x="255" y="399.4">Only machine if displayed.</text>
<text x="369.8" y="398.1">CLEARANCE</text>
<text x="430.4" y="397.8">SWING</text>
<text x="494.5" y="397.6">HINGE</text>
<text x="255" y="404.5">Solid circles : machine on the front side</text>
<text x="350.8" y="404.5">FLOOR</text>
<text x="254.9" y="409.6">Broken circles: machine on the back side</text>
<text x="350.8" y="410.5">CEILING</text>
<text x="417.5" y="410.9">SCALE</text>
<text x="452.1" y="410.9">WEIGHT</text>
<text x="502.9" y="410.9">SHEET</text>
</g>
</svg>
